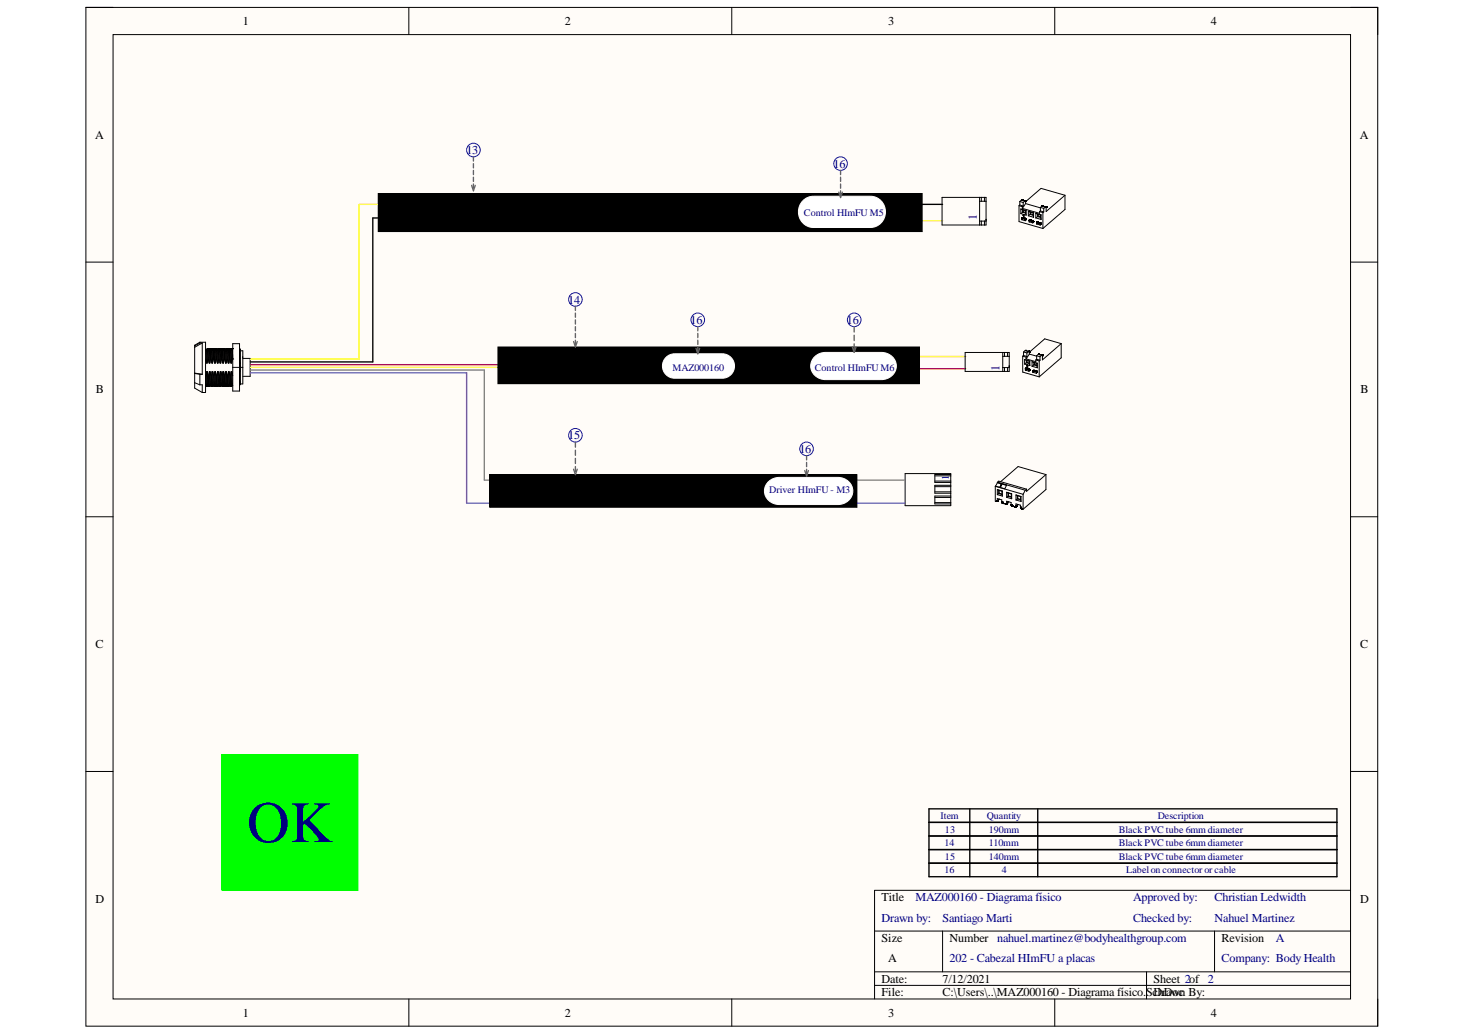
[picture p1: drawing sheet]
<svg xmlns="http://www.w3.org/2000/svg" width="297mm" height="210mm" viewBox="0 0 297 210" stroke-linecap="round" stroke-linejoin="round" font-family="sans-serif">
<path d="M17.4 1.5h261.9v206.6h-261.9z" fill-rule="evenodd" fill="#fffcf8"/>
<path d="M17.4 1.5h261.9v206.6h-261.9z" fill="none" stroke="#000" stroke-width=".2"/>
<path d="M22.9 7h250.9v195.6h-250.9z" fill-rule="evenodd" fill="#fffcf8"/>
<g fill="none" stroke="#000" stroke-width=".2">
<path d="M17.4 1.5h5.5M22.9 7h250.9v195.6h-250.9zM82.9 1.5v5.5M148.4 1.5v5.5M213.9 1.5v5.5M273.8 1.5h5.5v5.5M76.7 39.3h110.3v7.7h-110.3zM215.9 39.6l-4.8-1.4-3.2 2.7M215.9 39.6l-3.8 3.3v-.8M215.9 39.6v2.9l-4.4 3.8M17.4 53.2h5.5M191 40h8.9v5.6h-8.9z"/>
<path d="M198.6 40.8h1.3M198.6 40v5.6M198.6 44.8h1.3M199 40v.8M199 44.8v.8M199.6 40v.8M199.6 44.8v.8M199.9 44.5h.1M199.9 44.7h.1M199.9 44.6h.1M206.6 41.7l.7 .2M206.6 41.7v3.2l4.9 1.4"/>
<path d="M206.8 40.9l.3-.3 .7 .2-.3 .3M206.8 41.6l-.2 .1M206.8 41.6l.7 .2M206.8 40.9v.7M206.8 40.9l.7 .2M207 42.4l1.1 .3M207 43.3l1.1 .3M207 42.4v.9M207 42.4l.3 .2M207.1 44.3h.1M207.1 44.5l.8 .3M207.2 44.2h.1"/>
<path d="M207.2 44.2l-.1 .3M207.2 40.6h.1M207.2 40.6l.7 .2M207.3 44.3h.1M207.3 44.3h-.2M207.3 44.5h-.2M207.3 44.2h.1M207.3 42.3l3.5 1v-.4M207.3 41.9v.4M207.3 44.2v.3M207.3 44.2l.4 .1M207.3 43l.7 .2"/>
<path d="M207.3 43l-.3 .3M207.3 42.6v.4M207.3 42.6l.7 .1M207.4 44.2h.1M207.4 44.2h-.1M207.4 44.2l-.1 .1M207.4 44.2l.3 .1M207.4 43.7h.1M207.4 43.7l.1-.1 .1 .6M207.5 42.9l-.2 .1M207.5 41.1v.7M207.5 42.6v.3"/>
<path d="M207.5 44.3v.1M207.5 42.9l.5 .2M207.5 44.4l.4 .1M207.5 44.4l-.2 .1M207.5 41.8l-.2 .1M207.5 43.5h.1M207.5 43.5l-.1 .2M207.6 44.2h.1M207.6 43.5v.7M207.6 43.5h.1M207.7 44.3h.1M207.7 44.3l.1 .1"/>
<path d="M207.8 44.3h.1M207.8 44.3v.1M207.8 44.4h.1M207.8 40.8h.1M207.8 44.4l.1 .1M207.9 44.5h.1M207.9 44.7v.1M207.9 44.4v.4M207.9 44.4h.1M207.9 40.8h.1M207.9 44.6h.1M207.9 41.3l3 .9"/>
<path d="M207.9 41.3l-.6 1M207.9 40.9v.4M208 42.7v.5M208 43.2l.1 .4M208.1 42.7v.9M208.1 42.7h-.1M208.5 43.8l1.1 .3M208.5 42.8v1M208.5 42.8l1.1 .3M208.5 42.8l.4 .2M208.7 44.7h.1M208.7 45l.7 .2"/>
<path d="M208.7 44.7v.3M208.7 44.6v.1M208.7 44.6h.1M208.8 44.6h.1M208.8 45h-.1M208.8 44.7h.1M208.8 44.7v.3M208.8 44.6h-.1M208.9 44.6h.1M208.9 44.6l.3 .1M208.9 44.7l-.2 .1M208.9 43.5l.6 .2"/>
<path d="M208.9 43.5l-.4 .3M208.9 43v.5M208.9 43l.6 .2M208.9 44.7h-.1M208.9 44.7l.3 .1M209 43.4l-.1 .1M209 43v.4M209 44.7v.1M209 43.4l.5 .1M209 44.8l.4 .1M209 44.8l-.2 .2M209.2 44.7h.1"/>
<path d="M209.2 44.7l.2 .2M209.2 44.7l.1 .1M209.2 44.7l.2 .1M209.3 44.7h.1M209.3 44.7v.1M209.3 44.8h.1M209.3 44.8l.1 .1M209.4 44.8h.1M209.4 44.9h.1M209.4 44.8v.1M209.4 44.9v.1M209.4 45.2h.1"/>
<path d="M209.4 44.8v.4M209.4 45h.1M209.5 43.2v.5M209.5 43.7l.1 .4M209.6 43.1v1M209.6 43.1l-.1 .1M210 43.3l1.1 .3M210 44.2l1.1 .3M210 43.3v.9M210 43.3l.4 .1M210.2 45.4l.7 .2M210.2 45.1h.1"/>
<path d="M210.2 45.1v.3M210.2 45.1h.2M210.3 45.1h.1M210.3 45.2h-.1M210.3 45.4h-.1M210.3 45.1v.3M210.3 45h.1M210.3 45v.1M210.4 45.1l.3 .1M210.4 45.1h.1M210.4 43.4v.5M210.4 43.9l.6 .2"/>
<path d="M210.4 43.9l-.4 .3M210.4 43.4l.6 .2M210.4 45.1l-.1 .1M210.4 45.1h-.1M210.5 45.2l.4 .1M210.5 43.8l-.1 .1M210.5 43.5v.3M210.5 45.1v.1M210.5 43.8l.5 .2M210.5 45.2l-.2 .2M210.7 45.2h.1M210.7 45.2h.2"/>
<path d="M210.8 42.9l.7 .2M210.8 45.2h.1M210.8 45.2l.1 .1M210.8 45.2v.1M210.8 45.2l.1 .4M210.9 45.2h.1M210.9 45.2v.4M210.9 45.3h.1M210.9 45.4h.1M210.9 42.1v.7M210.9 42.8l-.1 .1M210.9 42.1l.4-.3 .6 .2-.3 .3"/>
<path d="M210.9 42.8l.7 .2M210.9 42.1l.7 .2M211 43.6v.5M211 44.1l.1 .4M211.1 43.6v.9M211.1 43.6h-.1M211.3 41.8h.1M211.4 41.8h.1M211.4 41.8l.6 .2M211.5 43.1v3.2M211.6 42.3v.7M211.6 43l-.1 .1"/>
<path d="M212 42h.1M212.1 42h.1M273.8 53.2h5.5M39.5 75.7l1 .2M39.5 77.6l1 .4M39.5 75.7l1.5 .2M40.5 69.4v.2M40.5 75.9v2.1M40.5 69.4l-1 .6v8.7l1.5 .9M40.5 69.6l-1 .5M40.5 69.4h1.2v10.2h-.7M40.5 75.9h.5"/>
<path d="M40.5 78h.5v1.6M40.5 69.6h.5M41 69.6v6.3M41 69.6l-1.5 .8M41.7 76.2h.1M41.7 72.8l.2 .8M41.7 70.9h.1M41.7 78.2v.1M41.7 76.2l.1 2.1M41.7 70.9v.1M41.7 71l.2 2.6M41.7 71h.2"/>
<path d="M41.8 76.2v2.1M41.8 78.3h.1M41.9 73.6h.1M41.9 71h.1M41.9 71l.1 2.6M41.9 75.4h.1M41.9 75.4l-.1 .8M41.9 75.4l.1 2.6M41.9 70.9v.1M41.9 78.2h.1M42 78.1h.1M42 78h.1"/>
<path d="M42 78h.2M42 78l-.1 .3M42 75.4l.1 .2M42 75.4v.2M42 75.6l.2 2.4M42.1 70.7h.1M42.1 70.7l-.2 .3M42.1 70.7l.1 2.1M42.1 75.6l.1 .6M42.1 70.7l.1 .1M42.2 72.8h.1M42.2 72.8l-.2 .8"/>
<path d="M42.2 78h.1M42.2 70.8h.1M42.2 78v.1M42.2 78.1h.1M42.2 70.8v.1M42.2 72.8l.2 .8M42.2 70.9h.1M42.2 78.1v.1M42.2 76.2h.1M42.2 76.2l.1 2.1M42.2 78.2h.1M42.3 70.9h.1"/>
<path d="M42.3 78.2h.1M42.3 70.9v.1M42.3 71l.1 2.6M42.3 78.2v.1M42.3 71h.1M42.3 78.3h.1M42.3 76.2l.1 2.1M42.4 78.3h.1M42.4 73.6h.1M42.4 71h.1M42.4 71l.1 2.6M42.5 75.4l.1 2.6"/>
<path d="M42.5 75.4h.1M42.5 75.4l-.2 .8M42.5 70.9l-.1 .1M42.6 78.1h-.1M42.6 78h.1M42.6 78l-.2 .3M42.6 75.4l.2 .8M42.6 75.4l.1 2.6M42.6 70.7h.1M42.6 70.7l-.2 .3M42.6 70.7l.1 2.1M42.7 70.7h.1"/>
<path d="M42.7 70.7l.1 2.1M42.7 70.7l.1 .2M42.7 78h.1M42.7 72.8h.1M42.7 72.8l-.2 .8M42.7 70.7l.1 .1M42.7 78v.1M42.7 78.1h.1M42.8 72.8l.2 .8M42.8 70.9h.1M42.8 78.1v.1M42.8 76.2h.1"/>
<path d="M42.8 76.2l.1 2.1M42.8 78.2h.1M42.8 70.9v.1M42.8 71h.1M42.8 78.2l.1 .1M42.9 76.2v2.1M42.9 71l.1 2.6M42.9 71h.1M42.9 78.3h.1M43 78.3h.1M43 73.6h.1M43 71h.1"/>
<path d="M43 71l.1 2.6M43 75.4h.1M43 75.4l-.1 .8M43 75.4l.1 2.6M43 70.9v.1M43.1 70.8h.1M43.1 78.1h.1M43.1 78h.1M43.1 78h.2M43.1 78l-.1 .3M43.1 75.4l.2 .8M43.1 75.4l.1 2.6"/>
<path d="M43.2 70.7h.1M43.2 70.7l-.2 .3M43.2 70.7l.1 2.1M43.2 78h.1M43.3 72.8h.1M43.3 72.8l-.2 .8M43.3 70.7v.1M43.3 78h.1M43.3 78v.1M43.3 70.8h.1M43.3 70.8v.1M43.3 78.1h.1"/>
<path d="M43.3 72.8l.2 .6M43.3 78.1v.1M43.3 70.9h.1M43.3 76.2h.1M43.3 76.2l.1 2M43.3 70.9l.1 .1M43.3 78.2h.1M43.4 78.2v.1M43.4 71h.1M43.4 76.2l.1 2.1M43.4 71l.1 2.4M43.4 78.3h.1"/>
<path d="M43.5 73.4v.2M43.5 78.3h.1M43.5 73.6h.1M43.5 71h.1M43.6 71v2.6M43.6 75.4h.1M43.6 75.4l-.2 .8M43.6 75.4l.1 2.6M43.6 78.2h.1M43.6 70.9l-.1 .1M43.7 78.1h-.1M43.7 78h.1"/>
<path d="M43.7 78l-.2 .3M43.7 70.7l-.2 .3M43.7 75.4l.1 2.6M43.7 75.4l.2 .8M43.7 70.7h.1M43.7 70.7l.1 2.1M43.8 70.7h.1M43.8 70.7h-.1M43.8 70.7l.1 2.1M43.8 72.8h.1M43.8 72.8l-.2 .8M43.8 78h.1"/>
<path d="M43.8 70.7v.1M43.8 70.8h.1M43.8 78v.1M43.8 78.1h.1M43.9 70.8h.1M43.9 78.1h.1M43.9 70.8v.1M43.9 72.8l.2 .8M43.9 70.9h.1M43.9 78.1v.1M43.9 76.2h.1M43.9 76.2l.1 2"/>
<path d="M43.9 78.2h.1M43.9 70.9v.1M43.9 78.2l.1 .1M43.9 71h.1M44 71h.1M44 78.3h.1M44 76.2v2.1M44 78.2v.1M44 71l.1 2.6M44.1 78.3h.1M44.1 73.6h.1M44.1 71h.1"/>
<path d="M44.1 71l.1 2.6M44.1 75.4h.1M44.1 75.4l-.1 .8M44.1 75.4l.1 2.6M44.1 70.9v.1M44.2 78.1h.1M44.2 78h.1M44.2 78h.2M44.2 78l-.1 .3M44.2 75.4l.2 2.6M44.2 75.4l.2 .8M44.3 70.7h.1"/>
<path d="M44.3 70.7l-.2 .3M44.3 70.7l.1 2.1M44.3 70.7v.1M44.3 70.8l.1 2M44.4 78h.1M44.4 72.8h.1M44.4 72.8l-.2 .8M44.4 78l.1 .2M44.4 70.8h.1M44.4 70.8l.1 .1M44.4 72.8l.2 .8M44.4 70.9h.1"/>
<path d="M44.4 76.2h.1M44.4 76.2l.1 2.1M44.5 78.2h.1M44.5 70.9h.1M44.5 70.9v.1M44.5 78.2v.1M44.5 71h.1M44.5 76.2l.1 2.1M44.5 71l.1 2.6M44.5 78.3h.1M44.6 78.3h.1M44.6 73.6h.2"/>
<path d="M44.6 71h.1M44.7 71l.1 2.6M44.7 75.4l.1 2.6M44.7 75.4h.1M44.7 75.4l-.2 .8M44.7 70.9v.1M44.7 70.8v.1M44.8 78.1h-.1M44.8 78h.1M44.8 78l-.2 .3M44.8 75.4l.1 2.6M44.8 75.4l.2 .8"/>
<path d="M44.8 70.7h.1M44.8 70.7l-.2 .3M44.8 70.7l.1 2.1M44.9 70.7h.1M44.9 70.7v.1M44.9 70.8l.1 2M44.9 72.8h.1M44.9 72.8l-.1 .8M44.9 78h.1M44.9 78l.1 .1M44.9 70.8h.1M45 70.8h.1"/>
<path d="M45 78.1h.1M45 78.1v.1M45 70.8v.1M45 72.8l.2 .8M45 70.9h.1M45 76.2h.1M45 76.2l.1 2.1M45 78.2h.1M45 78.2l.1 .1M45 70.9v.1M45 71h.1M45.1 71l.1 2.6"/>
<path d="M45.1 71h.1M45.1 76.2v1.8M45.1 78.3h.1M45.1 78v.2M45.1 78.2h.1M45.1 78.2v.1M45.2 78.3h.1M45.2 78.3h-.1M45.2 73.6h.1M45.2 71h.1M45.2 71l.1 2.6M45.2 75.4l.1 2.3"/>
<path d="M45.2 75.4h.2M45.2 75.4l-.1 .8M45.2 70.9v.1M45.3 77.7v.3M45.3 77.7h.1M45.3 77.7l-.2 .3M45.3 78.1l-.1 .2M45.3 78h.1M45.3 78.1h.1M45.3 78h.2M45.3 78v.1M45.3 70.7h.1"/>
<path d="M45.4 75.4v2.3M45.4 75.4l.1 .8M45.4 70.7l-.2 .3M45.4 70.7h.1M45.4 70.7l.1 2.1M45.4 77.7l.2 .3M45.4 77.7v.2M45.4 77.9l.1 .1M45.4 70.7l.1 .1M45.5 78h.1M45.5 72.8h.1M45.5 72.8l-.2 .8"/>
<path d="M45.5 78v.1M45.5 78.1h.1M45.5 70.8h.1M45.5 78.1l.1 .1M45.5 70.8l.1 .1M45.5 72.8l.2 .8M45.5 76.2h.1M45.5 76.2l.1 1.8M45.6 78.2h.1M45.6 70.9h.1M45.6 78.2v.1M45.6 70.9v.1"/>
<path d="M45.6 78v.2M45.6 71l.1 2.6M45.6 71h.1M45.6 76.2l.1 2.1M45.6 78.3h.1M45.7 78.3h.1M45.7 73.6h.2M45.7 71h.1M45.8 71l.1 2.6M45.8 75.4h.1v.2M45.8 75.4l-.2 .8M45.8 75.4l.1 2.6"/>
<path d="M45.8 70.9v.1M45.8 78.1v.1M45.9 78.1h-.1M45.9 78h.1M45.9 78l-.2 .3M45.9 75.7l.1 2.3M45.9 70.7h.1M45.9 70.7l-.2 .3M45.9 70.7l.1 2.1M45.9 75.6l.2 .6M46 70.7h.1M46 70.7v.1"/>
<path d="M46 70.8l.1 2M46 78h.1M46 72.8h.1M46 72.8l-.1 .8M46 78v.1M46 70.8h.1M46 78.1h.1M46.1 78.1h.1M46.1 70.8h.1M46.1 78.1v.1M46.1 70.8v.1M46.1 72.8l.2 .8"/>
<path d="M46.1 76.2h.1M46.1 76.2l.1 2.1M46.1 78.2h.1M46.1 70.9h.1M46.1 78.2l.1 .1M46.1 70.9l.1 .1M46.2 71h.1M46.2 76.2l.1 2.1M46.2 71l.1 2.6M46.2 78.3h.1M46.3 78.3h.1M46.3 73.6h.1"/>
<path d="M46.3 71l.1 2.6M46.3 75.4l.1 2.6M46.3 75.4h.2M46.3 75.4l-.1 .8M46.3 70.9v.1M46.3 70.9h.1M46.4 78h.1M46.4 78h.2M46.4 78l-.1 .3M46.5 75.4l.1 2.6M46.5 75.4l.1 .8M46.5 70.7h.1"/>
<path d="M46.5 70.7l-.2 .2M46.5 70.7l.1 2.1M46.6 70.7v.1M46.6 72.8h.1M46.6 72.8l-.2 .8M46.6 78h.1M46.6 78v.1M46.6 70.8h.1M46.6 78.1h.1M46.6 70.8v.1M46.6 72.8l.2 .8M46.6 78.1l.1 .1"/>
<path d="M46.6 70.9h.1M46.6 76.2h.1M46.6 76.2l.1 2.1M46.7 78.2h.1M46.7 70.9h.1M46.7 78.2v.1M46.7 70.9v.1M46.7 71l.1 2.6M46.7 71h.1M46.7 76.2l.1 2.1M46.7 78.3h.1M46.8 78.3h.1"/>
<path d="M46.8 78.3h-.1M46.8 73.6h.2M46.8 71h.1M46.9 71h.1M46.9 71l.1 2.6M46.9 75.4h.1M46.9 75.4l-.2 .8M46.9 75.4l.1 2.6M46.9 70.9v.1M47 70.8h.1M47 78h.1M47 78l-.2 .3"/>
<path d="M47 75.4l.2 .8M47 75.4l.1 2.6M47 70.7h.1M47 70.7l-.2 .3M47 70.7l.1 2.1M47.1 70.7h.1M47.1 70.7l.1 .2M47.1 70.7l.1 2.1M47.1 72.8h.1M47.1 72.8l-.1 .8M47.1 78l.1 .2M47.1 78v.1"/>
<path d="M47.1 78.1h.1M47.2 72.8h.1M47.2 74.5h1.4M47.2 69.7h1.4v9.6h-1.4zM48.6 70.9h.1M48.6 70.9l.1 .2M48.6 72v1.6M48.6 73.6h.1M48.6 75.4h.1M48.6 77v1M48.6 70.9v.1M48.6 71.1v2.5"/>
<path d="M48.6 73.6v1.8M48.6 78h.1M48.6 78v.1M48.6 75.4v2.6M48.7 71.1h.5v6.8h-.5M48.7 71.1v6.8M48.7 74.5h.5M48.7 77.9l-.1 .1M49.2 72.4h.1M49.2 72.7h1.5v3.6h-1.5M101 70.4h85.4v7.4h-85.4zM195.7 71.5h8.9v3.8h-8.9z"/>
<path d="M203.3 72.3h1.3M203.3 71.5v3.8M203.3 74.5h1.3M203.7 71.5v.8M203.7 74.5v.8M204.3 71.5v.8M204.3 74.5v.8M204.6 74.2h.1M204.6 74.4h.1M204.6 74.3h.1M207.4 72.2v3.3l3.3 .9M207.4 72.2l.7 .2"/>
<path d="M207.5 71.4v.7M207.5 71.4l.4-.3 .6 .2-.3 .3M207.5 72.1l-.1 .1M207.5 72.1l.7 .2M207.5 71.4l.7 .2M207.7 72.9v.9M207.7 73.8l1.1 .3M207.7 72.9l1.1 .3M207.7 72.9l.4 .2M207.9 75.1l.8 .2M207.9 74.8h.1M207.9 74.7h.1"/>
<path d="M207.9 71.1h.1M207.9 74.7v.1M207.9 71.1l.7 .2M208 74.7h.1M208 74.8h.1M208 74.8h-.1v.3M208 75.1h-.1M208 74.7v.4M208.1 74.7h.1M208.1 72.8l1.9 .6v-.4M208.1 72.4v.4M208.1 74.7l.4 .1"/>
<path d="M208.1 74.7h-.2M208.1 73.6l.6 .1M208.1 73.6l-.4 .2M208.1 73.1v.5M208.1 73.1l.6 .2M208.1 74.7l-.1 .1M208.1 74.7l.4 .2M208.2 74.2l.1-.1 .1 .7M208.2 74.2h.1M208.2 71.6v.7M208.2 72.3l-.1 .1M208.2 73.5l-.1 .1"/>
<path d="M208.2 73.1v.4M208.2 74.8v.1M208.2 73.5l.5 .1M208.2 74.9l.4 .1M208.2 74.9l-.2 .2M208.3 74h.1M208.3 74l-.1 .2M208.4 74.8h.1M208.4 74v.8M208.4 74h.1M208.5 74.8h.1M208.5 74.8l.1 .1"/>
<path d="M208.5 74.9h.1M208.5 74.8v.1M208.6 74.9h.1M208.6 71.3l.1 .1M208.6 74.9v.1M208.6 71.3h.1M208.6 75h.1M208.6 75.2l.1 .1M208.6 74.9l.1 .4M208.7 75.1h.1M208.7 75h.1M208.7 75h.1h-.2"/>
<path d="M208.7 71.4h.1M208.7 71.3h.1M208.7 71.5v.3M208.7 73.3v.4M208.7 73.7l.1 .4M208.7 71.8l1.5 .4M208.7 71.8l-.6 1M208.8 73.2v.9M208.8 73.2l-.1 .1M209.3 73.4v.9M209.3 74.3l1 .3M209.3 73.4l1 .3"/>
<path d="M209.3 73.4l.3 .1M209.4 75.4l.1 .1h-.1M209.4 75.2h.1M209.4 75.2v.3M209.4 75.5l.8 .2M209.5 75.1h.1M209.5 75.1l-.1 .1M209.6 75.2h.1M209.6 75.1h.1M209.6 75.2l-.1 .3 .2-.2M209.6 75.1h-.1M209.6 75.1l.4 .1"/>
<path d="M209.6 74l.6 .2M209.6 74l-.3 .3M209.6 73.5v.5M209.6 73.5l.6 .2M209.6 75.2l-.2 .1M209.6 75.2l.4 .1M209.7 73.9l-.1 .1M209.7 73.6v.3M209.7 75.2v.1M209.7 73.9l.5 .1M209.7 75.3l.4 .1M209.9 75.2h.1"/>
<path d="M210 75.2h.1M210 75.3h.1M210 75.3l.2 .4M210 75.2l.1 .1M210 73l.7 .2M210 75.3l.2 .1M210.1 75.3h.1M210.1 75.5h.1M210.1 75.4h.1M210.1 75.4l.1 .3M210.2 75.5h.1M210.2 75.4h.1"/>
<path d="M210.2 72.1v.8M210.2 72.9l-.2 .1M210.2 72.1l.3-.2 .7 .2-.3 .2M210.2 72.9l.7 .2M210.2 72.1l.7 .2M210.2 73.7v.5M210.2 74.2l.1 .4M210.3 73.7v.9M210.3 73.7h-.1M210.6 71.8h.1M210.6 71.8l.7 .2M210.7 73.2v3.2"/>
<path d="M210.9 72.3v.8M210.9 73.1l-.2 .1M211.2 72l.1 .1M211.2 72h.1M211.3 72h.1M211.3 72v.1M211.3 72.1h.1M215.2 69.7l-3.4-1-3.1 2.7M215.2 69.7l-3.8 3.3v-.8M215.2 69.7v2.9l-4.5 3.8M99.3 96.3h74.4v6.6h-74.4zM183.5 96h9.3v6.6h-9.3z"/>
<path d="M189.5 99.7h3.3M189.5 98.7h3.3M189.5 97.6h3.3M189.5 96.5h3.3M192.8 98.4h-3.3v1.6h3.3M192.8 96.2h-3.3v1.6h3.3M201.8 98.6v3.1h.2M201.8 98.6l5.6 1.6M201.8 98.6h.1M202.2 97.9h.1M202.2 97.9l1.9 .5-.4 .7-1.9-.5M202.2 99.3v1"/>
<path d="M202.2 99.3l1 .3M202.2 99.3l.3 .1M202.2 97.9l-.3 .7M202.2 97.9l1.9 .5M202.2 97.8v.1M202.2 97.8l.3-.2 5.6 1.6M202.2 97.8l5.7 1.6M202.5 99.4v.7M202.5 99.4l.7 .2M202.6 99.5v.5M202.8 98.7l.1 .1M202.8 98.7h.1"/>
<path d="M202.9 98.4h.1M202.9 98.4h.1l-.2 .3M203.1 98.3l-.2 .5M203.1 98.3l-.3 .4M203.1 98.3l-.2 .1M203.2 99.6v.7M203.2 99.6v1M203.2 99.6h.1M204.1 99.8v1.1M204.1 99.8l1 .3M204.1 99.8l.3 .2M204.4 100l.6 .2"/>
<path d="M204.4 100v.6M207.9 99.4l-.5 .8M208.1 99.2l-.2 .2M212.1 96.2v3.1l-4.7 4M212.1 96.2l-4 3.4v-.4M212.1 96.2l-5.7-1.6-3.5 3.1M17.4 104.8h5.5M189.5 100.9h3.3M189.5 101.9h3.3M192.8 100.6h-3.3v1.6h3.3M202 101.7h.1M202.1 101.7h.1"/>
<path d="M202.2 101.7h.1M202.2 101.7h-.2M202.2 101.6l-.1 .1M202.2 101.6h.1M202.2 101.6v-.5l.9 .3v.5M202.2 101.6v.1M202.2 100.3l1 .3M202.5 100.1l-.3 .2M202.5 100.1l.7 .2M202.6 100l.6 .2M202.6 100l-.1 .1M202.6 101.2l-.4 .3"/>
<path d="M202.7 101.2l-.5 .5M203.1 101.8h.1M203.1 101.9h.1M203.1 101.9l.1 .1M203.2 101.9h.1M203.2 100.3v.3M203.2 102l.1 .1M203.2 102h.1M203.3 102.1h.1M203.4 102.1l.5 .1M203.9 102.3h.1M204 102.2h.1"/>
<path d="M204 102.2l-.1 .1M204.1 102.2h.1M204.1 102.2v-.6l.9 .3v.5M204.1 102.2h-.1M204.1 102.1h.1M204.1 100.9l1 .2M204.4 100.6l.6 .2M204.4 100.6l-.3 .3M204.5 100.6l.5 .1M204.5 100.6h-.1M204.5 100v.6M204.5 101.8l-.4 .3"/>
<path d="M204.6 101.8l-.6 .4M205 102.3h.1M205 102.4h.1M205 102.3l.1 .2M205 102.5h.1M205 100.2v.6M205 100.8l.1 .3M205.1 102.5h.1M205.1 102.5l.1 .1M205.1 102.6h.1M205.1 100.1v1M205.1 100.1l-.1 .1"/>
<path d="M205.2 102.6h.1M205.2 102.6l.1 .1M205.3 102.6l.4 .2M205.3 102.6h.1M205.8 102.8h.1M205.9 102.8h.1M205.9 102.8h-.1M206 102.7h.1M206 102.7l-.1 .1M206 102.7v-.5l.9 .3v.5M206 100.4v1M206 100.4l1 .3"/>
<path d="M206 101.4l1 .3M206 100.4l.3 .1M206.3 101.2l.6 .2M206.3 101.2l-.3 .2M206.3 100.5v.7M206.3 100.5l.6 .2M206.4 102.3l-.4 .3M206.4 101.1l.5 .2M206.4 101.1l-.1 .1M206.4 100.5v.6M206.4 102.3l-.5 .5M206.9 102.9h.1"/>
<path d="M206.9 102.8h.1M206.9 103h.1M206.9 100.7v.7M206.9 103l.1 .1M206.9 101.4l.1 .3M207 103.1h.1M207 100.7v1M207 100.7h-.1M207 103.1l.1 .1M207.1 103.2h.1M207.1 103.2l.3 .1M207.4 100.2v3.1"/>
<path d="M273.8 104.8h5.5M17.4 156.5h5.5M273.8 156.5h5.5M177.3 188.8h96.5M177.3 197.1h96.5M177.3 199.8h96.5M191.1 188.8v8.3M232.5 197.1v5.5M246.3 188.8v8.3M273.8 180.6h-96.5v22M82.9 202.6v5.5M148.4 202.6v5.5"/>
<path d="M213.9 202.6v5.5M279.3 202.6v5.5"/>
</g>
<path d="M111.2 71.7h74.4v3.1h10.2M111.2 71.8l.2 2.2h-60.6" fill="none" stroke="#f00" stroke-width=".27"/>
<path d="M195.8 72.3h-12.4v2.2h-132.6" fill="none" stroke="#f90" stroke-width=".27"/>
<path d="M191.1 44.8h-6.6v-3.4h-111.7v31.5h-22" fill="none" stroke="#ff0" stroke-width=".27"/>
<path d="M191.1 41.4h-4.7v1.4h-3.6v1.4h-107.2v29.2h-24.8M188.4 164h82.7v13.8h-82.7zM188.4 166.8h82.7M188.4 169.5h82.7M188.4 172.3h82.7M188.4 175.1h82.7M196.6 164v13.8M210.4 164v13.8" fill="none" stroke="#000" stroke-width=".27"/>
<path d="M50.8 75.1h47.4v22.3h85.2" fill="none" stroke="#808080" stroke-width=".27"/>
<path d="M50.8 75.6h43.8v26.5M94.6 102.1h88.8" fill="none" stroke="#90f" stroke-width=".27"/>
<g fill="#000">
<path d="M76.7 39.3h110.3v7.7h-110.3z" fill-rule="evenodd"/>
<path d="M101 70.4h85.4v7.4h-85.4z" fill-rule="evenodd"/>
<path d="M99.3 96.3h74.4v6.6h-74.4z" fill-rule="evenodd"/>
</g>
<path d="M135.2 72.3l1-.5h.6h9.7a2.48 2.48 0 0 1 2.4 2.4 2.48 2.48 0 0 1-2.4 2.5h-9.7a2.48 2.48 0 0 1-2.3-1.7 2.48 2.48 0 0 1 .7-2.7z" fill="#fff"/>
<path d="M135.2 72.3l1-.5h.6h9.7a2.48 2.48 0 0 1 2.4 2.4 2.48 2.48 0 0 1-2.4 2.5h-9.7a2.48 2.48 0 0 1-2.3-1.7 2.48 2.48 0 0 1 .7-2.7z" fill="none" stroke="#fff" stroke-width=".2"/>
<path d="M163 40.5l1.2-.6 .7-.1h11.6a3.2 3.2 0 0 1 3 3.2 3.2 3.2 0 0 1-3 3.1h-11.6a3.2 3.2 0 0 1-2.9-2.1 3.2 3.2 0 0 1 1-3.5z" fill="#fff"/>
<path d="M163 40.5l1.2-.6 .7-.1h11.6a3.2 3.2 0 0 1 3 3.2 3.2 3.2 0 0 1-3 3.1h-11.6a3.2 3.2 0 0 1-2.9-2.1 3.2 3.2 0 0 1 1-3.5z" fill="none" stroke="#fff" stroke-width=".2"/>
<path d="M165 72.5a3.1 3.1 0 0 1 2.4-1h11.3a2.77 2.77 0 0 1 3 2.7 2.77 2.77 0 0 1-3 2.8h-11.3a2.74 2.74 0 0 1-2.7-1.5 2.74 2.74 0 0 1 .3-3z" fill="#fff"/>
<path d="M165 72.5a3.1 3.1 0 0 1 2.4-1h11.3a2.77 2.77 0 0 1 3 2.7 2.77 2.77 0 0 1-3 2.8h-11.3a2.74 2.74 0 0 1-2.7-1.5 2.74 2.74 0 0 1 .3-3z" fill="none" stroke="#fff" stroke-width=".2"/>
<path d="M155.7 97.8a3.1 3.1 0 0 1 2.3-1h11.9a2.77 2.77 0 0 1 3 2.8 2.77 2.77 0 0 1-3 2.7h-11.9a2.74 2.74 0 0 1-2.7-1.4 2.74 2.74 0 0 1 .4-3.1z" fill="#fff"/>
<path d="M155.7 97.8a3.1 3.1 0 0 1 2.3-1h11.9a2.77 2.77 0 0 1 3 2.8 2.77 2.77 0 0 1-3 2.7h-11.9a2.74 2.74 0 0 1-2.7-1.4 2.74 2.74 0 0 1 .4-3.1z" fill="none" stroke="#fff" stroke-width=".2"/>
<g fill="none" stroke="#00f" stroke-width=".2">
<circle cx="96" cy="30.4" r="1.38"/>
<circle cx="170.4" cy="33.2" r="1.38"/>
<circle cx="116.7" cy="60.7" r="1.38"/>
<circle cx="141.5" cy="64.9" r="1.38"/>
<circle cx="173.2" cy="64.9" r="1.38"/>
<circle cx="116.7" cy="88.3" r="1.38"/>
<circle cx="163.5" cy="91" r="1.38"/>
</g>
<g fill="none" stroke="#656764" stroke-width=".27">
<path d="M95.6 37.6l.4 1.1 .4-1.1M96 31.8v.9M96 33.2v.8M96 34.6v.8M96 35.9v.9M96 37.3v.9M170.1 39l.3 1.1 .4-1.1M170.4 34.6v.8M170.4 35.9v.9M170.4 37.3v.9M170.4 38.7v.9M116.3 69.3l.4 1.1 .3-1.1"/>
<path d="M116.7 62.1v.9M116.7 63.5v.8M116.7 64.9v.8M116.7 66.2v.9M116.7 67.6v.9M116.7 69v.9M141.1 70.6l.4 1.2 .3-1.2M141.5 66.2v.9M141.5 67.6v.9M141.5 69v.9M141.5 70.4v.8"/>
</g>
<g fill="none" stroke="#646464" stroke-width=".27">
<path d="M172.8 70.4l.4 1.1 .4-1.1M173.2 66.2v1.1M173.2 68v1.1M173.2 69.7v1.1M116.3 95.2l.4 1.1 .3-1.1M116.7 89.7v1M116.7 91.3v1M116.7 93v1M116.7 94.6v1M163.2 95.4l.3 1.1 .4-1.1M163.5 92.4v.9M163.5 93.8v.8"/>
<path d="M163.5 95.2v.8"/>
</g>
<path d="M45 153h27.6v27.6h-27.6z" fill-rule="evenodd" fill="#0f0"/>
<path d="M45 153h27.6v27.6h-27.6z" fill="none" stroke="#0f0" stroke-width=".2"/>
<text font-size="11.9" fill="#000080" x="50.1" y="170.8">OK</text>
<g font-size="2.5">
<text x="49.2" y="5.1">1</text>
<text x="114.5" y="5.1">2</text>
<text x="180.1" y="5.1">3</text>
<text x="245.5" y="5.1">4</text>
<text x="19.3" y="28.1">A</text>
<text x="275.7" y="28.1">A</text>
<text x="19.5" y="79.8">B</text>
<text x="275.9" y="79.8">B</text>
<text x="19.4" y="131.5">C</text>
<text x="275.8" y="131.5">C</text>
<text x="19.4" y="183.1">D</text>
<text x="178.7" y="182.8">Title</text>
<text x="275.8" y="183.1">D</text>
<text x="178.7" y="191">Size</text>
<text x="192.5" y="191">Number nahuel.martinez@bodyhealthgroup.com</text>
<text x="247.7" y="191">Revision</text>
<text x="180.1" y="195.2">A</text>
<text x="178.7" y="199.3">Date:</text>
<text x="178.7" y="202.1">File:</text>
<text x="191.1" y="199.3">7/12/2021</text>
<text x="191.1" y="202.1">C:\Users\..\MAZ000160 - Diagrama físico.ScDrawn By:</text>
<text x="233.9" y="199.3">Sheet 2of 2</text>
<text x="234.8" y="202.1">hDoc</text>
<text x="49.2" y="206.2">1</text>
<text x="114.5" y="206.2">2</text>
<text x="180.1" y="206.2">3</text>
<text x="245.5" y="206.2">4</text>
</g>
<g font-size="2.5" fill="#000080">
<text x="94.6" y="31.3">13</text>
<text x="169" y="34.1">16</text>
<text x="198" y="44.7" transform="rotate(-90 198 44.7)">1</text>
<text x="115.2" y="61.6">14</text>
<text x="140" y="65.7">16</text>
<text x="171.7" y="65.7">16</text>
<text x="202.7" y="75.2" transform="rotate(-90 202.7 75.2)">1</text>
<text x="115.2" y="89.1">15</text>
<text x="162.1" y="91.9">16</text>
<text x="185.6" y="182.8">MAZ000160 - Diagrama físico</text>
<text x="229.8" y="182.8">Approved by:</text>
<text x="246.2" y="182.8">Christian Ledwidth</text>
<text x="178.7" y="187">Drawn by:</text>
<text x="191.1" y="187">Santiago Marti</text>
<text x="229.8" y="187">Checked by:</text>
<text x="246.2" y="187">Nahuel Martinez</text>
<text x="258.7" y="191">A</text>
<text x="192.5" y="195.2">202 - Cabezal HImFU a placas</text>
<text x="247.7" y="195.2">Company: Body Health</text>
</g>
<g font-size="2" fill="#000080">
<text x="163" y="43.8">Control HImFU M5</text>
<text x="136.4" y="75.2">MAZ000160</text>
<text x="165.2" y="75.2">Control HImFU M6</text>
<text x="156" y="100">Driver HImFU - M3</text>
<text x="192.4" y="97.4" transform="rotate(-90 192.4 97.4)">1</text>
<text x="190.7" y="166.1">Item</text>
<text x="200.1" y="166.1">Quantity</text>
<text x="234.7" y="166.1">Description</text>
<text x="191.5" y="171.6">14</text>
<text x="191.6" y="168.9">13</text>
<text x="200.5" y="168.9">190mm</text>
<text x="200.5" y="171.6">110mm</text>
<text x="226.9" y="168.9">Black PVC tube 6mm diameter</text>
<text x="226.9" y="171.6">Black PVC tube 6mm diameter</text>
<text x="191.5" y="177.1">16</text>
<text x="191.6" y="174.4">15</text>
<text x="200.5" y="174.4">140mm</text>
<text x="203.1" y="177.1">4</text>
<text x="226.9" y="174.4">Black PVC tube 6mm diameter</text>
<text x="228.3" y="177.1">Labelon connector or cable</text>
</g>
</svg>
